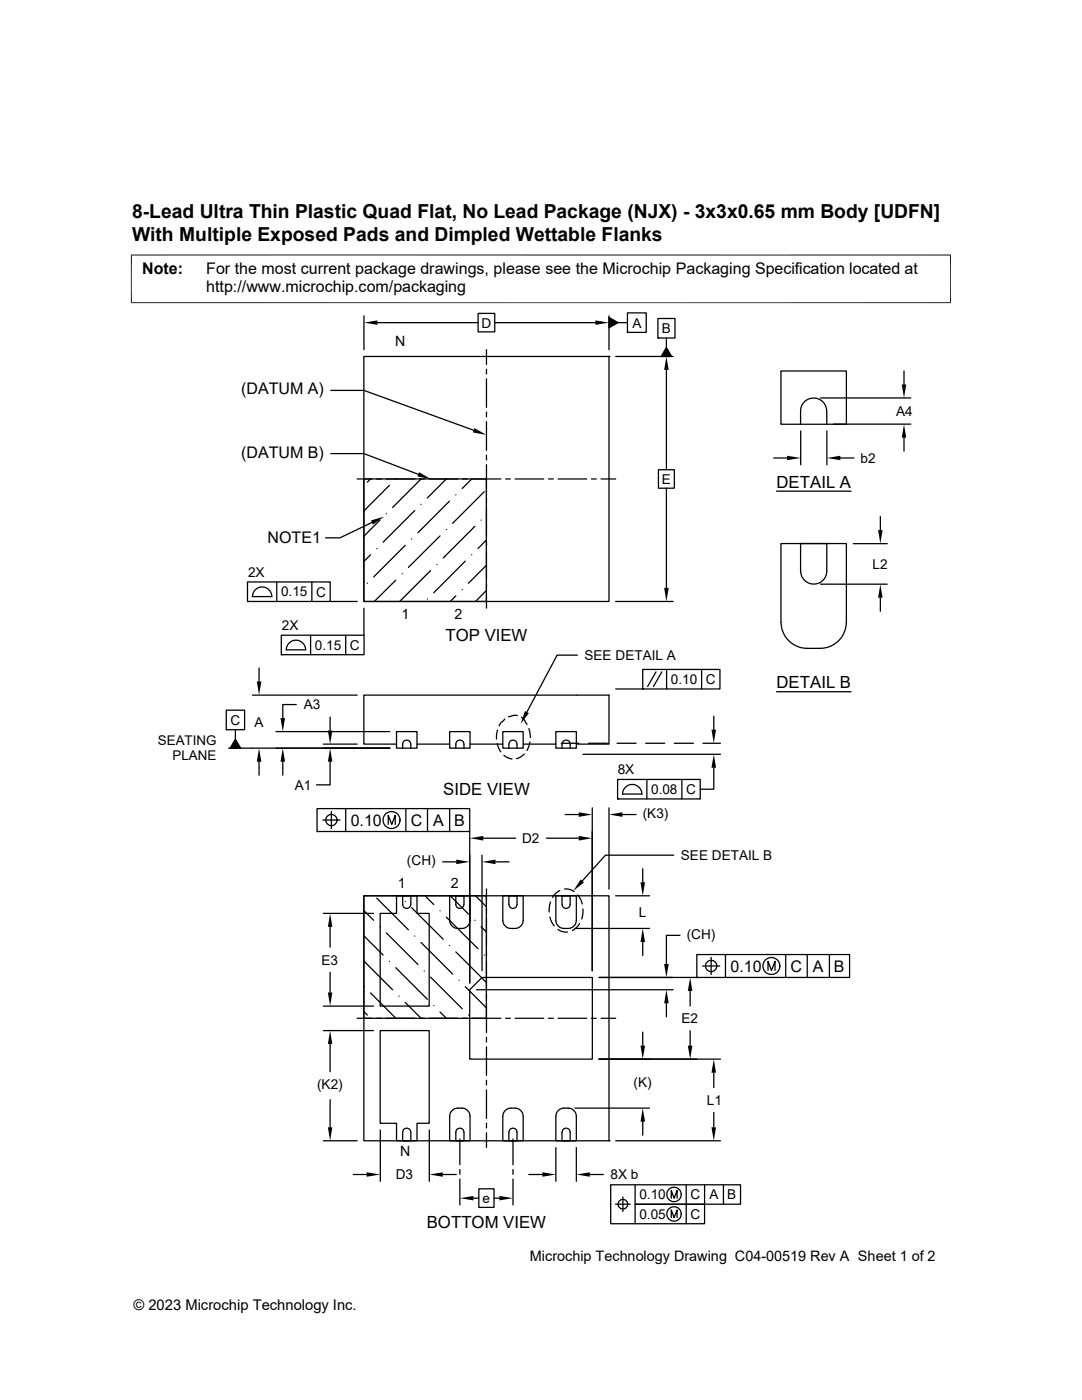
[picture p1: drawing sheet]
<svg xmlns="http://www.w3.org/2000/svg" width="216mm" height="279mm" viewBox="0 0 216 279" stroke-linecap="round" stroke-linejoin="round" font-family="sans-serif">
<g fill="none" stroke="#000" stroke-width=".25">
<path d="M66 77.9h6.6l21.9 8M72.6 71.1h48.9v48.9h-48.9zM72.6 63v6.8M75.3 64.4h20.1M95.4 62.5h3.3v3.7h-3.3zM97.1 69.8v2.9M97.1 73.7v.9M97.1 75.6v5.7M98.7 64.4h20.1M121.5 71.1h.1M121.5 63.4l1.8 1-1.8 1zM121.5 63v6.8"/>
<path d="M122.9 71.1h11.4M123.3 64.4h1.9M125.2 62.4h3.7v3.9h-3.7zM125.2 66.3h.1M131.3 63.6h3.4v3.9h-3.4zM131.3 67.5h.1M133 69.3l1 1.8h-2.1zM133 67.5v1.8M133 73.8v19.9M155.8 74h13.1v10.7h-13.1zM163.7 79.4h18M180.4 74v2.7"/>
<path d="M66 90.5h6.6l10.9 4.2M71.3 95.6h2.9M72.6 95.6h24.4v24.4h-24.4zM73.9 95.6l-.6 .6M75.2 95.6h.9M77.1 95.6h5.7M77.7 96.9l-5.1 5.1M79 95.6h.1M83.7 95.6h1M84 95.6l-5.7 5.7M85.6 95.6h5.8M89.1 95.6l-3.8 3.8"/>
<path d="M91 98.8h.1M92.3 95.6h1M94.1 95.6l-1.9 1.9M94.2 95.6h5.7M96.6 98.1l-6.3 6.3M97.1 82.3v.9M97.1 84.2v5.7M97.1 90.8v1M97.1 92.7v5.7M97.1 99.4v1M100.9 95.6h.9M102.8 95.6h5.7"/>
<path d="M109.5 95.6h.9M111.4 95.6h5.7M118 95.6h1M119.9 95.6h3M131.4 93.7h3.2v3.7h-3.2zM133 97.4v19.9M154.4 91.4h2.7M154.9 98h14.9M159.8 86v6.8M165 84.7v-2.7a2.6 2.6 0 0 0-2.7-2.6 2.6 2.6 0 0 0-2.6 2.6v2.7M165 86v6.8M166.3 84.6h15.4"/>
<path d="M167.7 91.4h2.7M180.4 87.4v2.6M49.4 116.1h16.5v3.9h-16.5zM50.4 119.1h3.9M50.4 119.1a1.93 1.93 0 0 1 1.9-2 1.93 1.93 0 0 1 1.9 2M55.2 116.1v3.9M62.2 116.1v3.9M73.3 116.4h.1M73.9 110.7l-1.3 1.4M74.2 104.3l-6.4 3h-2.8M75.2 109.5h.1M75.8 103.8l-3.2 3.2"/>
<path d="M77.1 102.5h.1M79 115.8l-4.3 4.2M80.2 114.5h.1M80.9 108.8l-6.4 6.3M82.1 107.6h.1M82.8 101.9l-6.3 6.3M84 100.6h.1M85.3 119.5h.1M85.9 113.9l-6.1 6.1M87.2 112.6h.1M87.8 107l-6.3 6.2M89.1 105.7h.1"/>
<path d="M89.7 100l-6.3 6.3M91 118.9l-1.2 1.1M92.2 117.7h.1M92.8 112l-6.2 6.3M94.1 110.7h.1M94.7 105.1l-6.3 6.3M96 103.8h.1M97 117.9l-2.1 2.1M97 107.8l-1.6 1.7M97 112.8l-3.5 3.6M97.1 101.3v5.7M97.1 108v.9"/>
<path d="M97.1 109.9v5.7M97.1 116.5v1M97.1 118.4v3M159.7 114v-5.5h5.3v5.5a2.6 2.6 0 0 1-2.6 2.6 2.6 2.6 0 0 1-2.6-2.6M163.7 116.6h13.3M170.3 108.5h6.7M175.7 103.1v2.7M175.7 119.3v2.7M49.4 120h.1M50.4 138.7h20.9M51.7 133.3v2.7M56.1 126.8h16.5v3.9h-16.5z"/>
<path d="M56.1 130.7h.1M61 129.7a1.93 1.93 0 0 0-1.9-1.9 1.93 1.93 0 0 0-2 1.9h3.9M62 126.8v3.9M65.9 120h5.4M69 126.8v3.9M72.6 121.4v5.4M115.2 130.7h-4l-6.1 11.4M122.9 137.5h5.3M122.9 120h11.4M128.2 133.6h15.5v3.9h-15.5zM128.2 137.5h.1M130.9 134.1l-1.7 2.9"/>
<path d="M132.1 134.1l-1.7 2.9M133 133.6v3.9M140 133.6v3.9M154.9 138h14.9M168.9 124.2v-15.7h-13.1l.1 15.7a5.2 5.2 0 0 0 5.2 5.2h2.6a5.2 5.2 0 0 0 5.2-5.2M45.1 141.7h3.7v3.9h-3.7zM45.1 145.6h.1M45.6 149.3h32.2M47 147.5l1 1.8h-2.1zM47 145.6v1.9M51.7 152v2.7M55.1 146h22.7"/>
<path d="M56.4 152v2.7M59.1 140.6h-2.7v2.7M64.5 148.5h6.8M65.9 152v4.6h-2.7M65.9 143.1v2.7M79.1 146h4.1v3.3h-4.1zM79.1 148.5h-6.5v-9.8h48.9v9.8h-6.5M80.3 149.3v-.8a.8 .8 0 0 1 .9-.8 .8 .8 0 0 1 .8 .8v.8M83.2 148.5h6.5M89.7 146h4.1v3.3h-4.1zM91 149.3v-.8a.8 .8 0 0 1 .8-.8 .8 .8 0 0 1 .8 .8v.8M93.8 148.5h6.5"/>
<path d="M99.2 148.4l.7 1.7M99.3 145.7l-.2 1.8M100.3 146h4.1v3.3h-4.1zM100.5 150.7l.7 .5 1 .3M100.7 143.5l-.6 .6-.5 .8M101.5 148.5v.8M101.6 148.5a.8 .8 0 0 1 .8-.8 .8 .8 0 0 1 .8 .8v.8M103.2 142.8h-.7l-1 .2M104.1 143.1l.4 .4 .7 1.1M104.4 148.5h6.5M104.6 150.5l-.9 .7-.6 .2M105.5 145.4l.3 1.8"/>
<path d="M105.7 148.1l-.5 1.7M110.9 146h4.1v3.3h-4.1zM112 148.3h3.5M112.1 149.3l.1-.8a.8 .8 0 0 1 .8-.8 .8 .8 0 0 1 .8 .8v.8M116.3 150.5h27.5M117.4 148.3h3.8M123.1 148.3h3.8M123.2 155.6h16.5v3.8h-16.5zM123.2 159.4h.1M124.8 157.1a1.91 1.91 0 0 1 2.1-.4 1.91 1.91 0 0 1 1.2 1.8h-3.9l.1-.6zM128.8 148.3h3.9M129.1 155.6v3.8"/>
<path d="M134.6 148.3h3.8M136.1 155.6v3.8M140.3 148.3h3.5M142.4 153.2v4.3h-2.7M142.4 142.9v2.7M63.3 161.4h30.4v4.5h-30.4zM63.3 165.9h.1M64.4 163.7h3.4M66.1 161.9v3.5M69 161.4v4.5M72.6 178.8h24.4v24.4h-24.4zM72.6 178.8h48.9v48.9h-48.9z"/>
<path d="M75.2 179.3l6.3 6.3M77.5 164.5v-1.8l.7 1.8 .7-1.8v1.8M79.1 178.8h4.1v3.5h2.4v18.5h-9.7v-18.5h3.2zM80.3 178.8h1.7v1.7a.8 .8 0 0 1-.8 .8 .8 .8 0 0 1-.9-.8zM80.9 179.9h.1M81 161.4v4.5M84.8 178.8l1.8 1.7M85.3 161.4v4.5M88.3 172h2.7M89.7 178.8h4.1v4.9a1.66 1.66 0 0 1-1.6 1.6h-.8a1.66 1.66 0 0 1-1.7-1.6zM89.7 161.4v4.5M89.8 178.8l3.7 3.6"/>
<path d="M91 178.8h1.6v1.7a.8 .8 0 0 1-.8 .8 .8 .8 0 0 1-.8-.8zM93.7 165.9v30.3M94.9 178.8l2.1 2.2M96.2 170.7v23M96.4 167.3h6.5M97.1 177.4v2.9M98.9 172h2.7M100.3 178.8h4.1v4.9a1.66 1.66 0 0 1-1.6 1.6h-.8a1.66 1.66 0 0 1-1.7-1.6zM109 167.3h6.5M110.9 178.8h4.1v4.9a1.66 1.66 0 0 1-1.6 1.6h-.9a1.66 1.66 0 0 1-1.6-1.6zM111.7 177.7l-.8 .6-.6 .8M112.1 178.8h1.7v1.7a.8 .8 0 0 1-.8 .8 .8 .8 0 0 1-.8-.8z"/>
<path d="M112.6 177.4l1.2 .1 .8 .4M112.8 162.6h2.7M115.3 178.6l.6 .9 .3 .9M118.2 161.2v32.5M121.5 161.2v16.2M122.9 178.8h6.7M124.2 162.6h2.7M128.2 173.4v2.7M134.5 170.7h-13.7l-4.6 5.1M64.5 182.3h10M65.9 185v4M65.9 194v4.1"/>
<path d="M72.6 181.7l1.9 2M72.6 191.8l5.7 5.7M72.6 186.8l3.9 3.8M72.7 196.9h.1M73.9 198.2l5.1 5M75.8 184.9h.1M77.1 186.2l6.3 6.3M77.7 191.9h.1M79 193.1l6.3 6.3M79.6 198.8h.1M82.1 181.1l6.3 6.4M82.8 186.8h.1"/>
<path d="M84 188.1l6.3 6.3M84.6 193.8h.1M85.9 195l6.3 6.3M87.8 181.8h.1M89.1 183l6.3 6.3M89.7 188.7h.1M91 190l6 6.1M91.6 195.6h.1M92.8 196.9l4.2 4.2M93.7 197.5l2.5-2.4h22v16.3h-24.5zM94.7 183.7h.1M95.1 197.5h39.2"/>
<path d="M96 184.9l1 1.1M96.6 190.6h.1M97.1 181.3v.9M97.1 183.2v5.7M97.1 189.9v.9M97.1 191.8v5.7M97.1 198.4v1M101.5 180.5v-1.7h1.7v1.7a.8 .8 0 0 1-.8 .8 .8 .8 0 0 1-.8-.8M109.7 183l.3 .9 .6 .9M109.8 180l-.2 2M111.3 185.5l.8 .4 1.1 .1M114.7 185.3h14.9"/>
<path d="M115.7 184.3l-.7 .8-.8 .6M116.3 181.4v.9l-.2 1.1M119.5 195.1h19.5M128.2 188v2.7M135.7 186.7h-2.7v5.7M137.7 197.8v2.9M139 190.5h30.5v4.6h-30.5zM139 195.1h.1M140.2 192.8h3.4M141.9 191.1v3.4M143 192.8a1.13 1.13 0 0 1-1.6 1 1.13 1.13 0 0 1-.3-1.9 1.13 1.13 0 0 1 1.9 .5v.4M144.8 190.5v4.6"/>
<path d="M153.2 193.7v-1.8l.7 1.8 .7-1.8v1.8M156.8 190.5v4.6M161.1 190.5v4.6M165.5 190.5v4.6M64.5 205.7h10M64.5 200.8h10M65.9 208.4v5.5M65.9 219.5v5.5M71.3 203.2h2.9M72.6 201.9l.7 .7M75.2 203.2h.9M75.9 205.7h9.7v18.5h-2.4v3.5h-4.1v-3.5h-3.2z"/>
<path d="M77.1 203.2h5.7M80.9 200.1l3.1 3.1M83.7 203.2h1M85.6 203.2h5.8M86.6 200.7h.1M87.8 202l1.3 1.2M92.3 203.2h1M93.5 202.6h.1M94.2 203.2h5.7M97.1 200.3v5.8M97.1 207v1M97.1 208.9v5.7"/>
<path d="M97.1 215.6v.9M97.1 217.5v5.7M100.9 203.2h.9M102.8 203.2h5.7M109.5 203.2h.9M111.4 203.2h5.7M118 203.2h1M119.9 203.2h3M128.2 206v2.7M133 200.2v2.7M137.7 205.7v3M142.4 214.1v2.9"/>
<path d="M143.8 211.4h-24.3M64.5 227.7h6.8M70.5 234.4h2.7M75.9 225.5v10.3M80.5 225.4a.81 .81 0 0 1 .9-.2 .81 .81 0 0 1 .6 .8v1.7h-1.7v-1.7zM85.7 225.5v10.3M88.3 234.4h2.8M90.2 221.6l.6-.4 1.4-.1a1.66 1.66 0 0 1 1.6 1.7v4.9h-4.1v-4.9l.2-.8zM91.1 225.4a.81 .81 0 0 1 .9-.2 .81 .81 0 0 1 .6 .8v1.7h-1.6v-1.7zM91.8 227.3v5.2M91.8 233.4v1M91.8 235.3v5.2"/>
<path d="M94.5 239.1h1M95.5 237.3h3.1v3.7h-3.1zM97.1 224.2v.9M97.1 226.1v2.9M98.6 239.1h1.1M100.8 221.6l.9-.4 1.1-.1a1.66 1.66 0 0 1 1.6 1.7v4.9h-4.1v-4.9l.2-.8zM101.5 226v1.7h1.7v-1.7a.8 .8 0 0 0-.8-.9 .8 .8 0 0 0-.8 .9M102.4 227.3v5.2M102.4 233.4v1M102.4 235.3v5.2M105.5 234.4h2.7M110.9 229v6.8"/>
<path d="M111.4 221.6l.9-.4 1.1-.1a1.66 1.66 0 0 1 1.6 1.7v4.9h-4.1v-4.9l.2-.8zM112.3 225.4a.81 .81 0 0 1 .9-.2 .81 .81 0 0 1 .6 .8v1.7h-1.7l.1-1.7zM114.7 221.1h14.9M115 229v6.8M117.7 234.4h2.7M121.5 227.7h.1M122.9 227.7h20.9M124.3 238.9v2.9M126.7 236.5v3.8h13.9v3.9h-18.7v-7.7h25.9v3.8h-21.1v3.9M128.2 223.9v2.6M133.9 239.1v-1.5l.6 1.5 .6-1.5v1.5M136.9 236.5v7.7"/>
<path d="M140.6 236.5v3.8M142.4 222v3M144.4 236.5v3.8M122.8 240.3h3M133.9 243v-1.5l.6 1.5 .6-1.5v1.5"/>
<circle cx="66.1" cy="163.7" r="1.12"/>
<circle cx="78.1" cy="163.7" r="1.69"/>
<circle cx="153.9" cy="192.8" r="1.69"/>
<circle cx="134.5" cy="238.4" r="1.44"/>
<circle cx="124.3" cy="240.3" r=".96"/>
<circle cx="134.5" cy="242.3" r="1.44"/>
</g>
<g fill="#000">
<path d="M72.6 64.4l2.7-.5v.9zM118.8 63.9l2.7 .5-2.7 .4zM121.5 63.4l1.8 1-1.8 1zM133 71.1l.4 2.7h-.9zM133 69.3l1 1.8h-2.1zM179.9 76.7h.9l-.4 2.7zM83.6 94.2l2.4 1.4-2.7-.5zM94.7 85.4l2.4 1.4-2.7-.5zM157.1 91l2.7 .4-2.7 .4zM165 91.4l2.7-.4v.8zM180.4 84.6l.4 2.8h-.9zM74 103.9l2.7-.8-2.3 1.6z"/>
<path d="M132.5 117.3h.9l-.4 2.7zM175.7 116.6l.4 2.7h-.9zM175.2 105.8h.9l-.4 2.7zM51.2 136h1l-.5 2.7zM47 147.5l1 1.8h-2.1zM51.7 149.3l.5 2.7h-1zM56.4 149.3l.5 2.7h-.9zM56 143.3h.9l-.5 2.7zM65.4 145.8h.9l-.4 2.7zM65.9 149.3l.4 2.7h-.9zM104.8 141.9l.7 .4-1.6 2.2zM142 145.6h.9l-.5 2.7z"/>
<path d="M142.4 150.5l.5 2.7h-.9zM91 171.6l2.7 .4-2.7 .5zM93.7 167.3l2.7-.5v.9zM96.2 172l2.7-.4v.9zM115.5 166.8l2.7 .5-2.7 .4zM115.5 162.1l2.7 .5-2.7 .4zM115.9 175.5l.6 .6-2.1 1.7zM121.5 162.6l2.7-.5v.9zM127.8 176.1h.9l-.5 2.7zM65.9 182.3l.4 2.7h-.9zM65.4 198.1h.9l-.4 2.7zM128.2 185.3l.5 2.7h-.9z"/>
<path d="M132.5 192.4h.9l-.4 2.7zM137.7 195.1l.5 2.7h-1zM65.9 205.7l.4 2.7h-.9zM127.8 208.7h.9l-.5 2.7zM133 197.5l.4 2.7h-.9zM137.2 208.7h1l-.5 2.7zM142.4 211.4l.5 2.7h-.9zM65.4 225h.9l-.4 2.7zM73.2 234l2.7 .4-2.7 .4zM85.7 234.4l2.6-.4v.8zM91.8 239.1l2.7-.4v.9zM99.7 238.7l2.7 .4-2.7 .5z"/>
<path d="M108.2 234l2.7 .4-2.7 .4zM115 234.4l2.7-.4v.8zM128.2 221.1l.5 2.8h-.9zM142 225h.9l-.5 2.7z"/>
</g>
<path d="M26.1 50.9h163.7M26.2 50.8v9.7M189.7 50.8v9.7M26.1 60.4h163.7" fill="none" stroke="#000" stroke-width=".2"/>
<g font-size="3.9">
<text x="26.4" y="43.5">8-Lead Ultra Thin Plastic Quad Flat, No Lead Package (NJX) - 3x3x0.65 mm Body [UDFN]</text>
<text x="26.4" y="48.1">With Multiple Exposed Pads and Dimpled Wettable Flanks</text>
</g>
<g font-size="3.3">
<text x="154.9" y="97.3">DETAIL A</text>
<text x="88.9" y="128">TOP VIEW</text>
<text x="154.9" y="137.4">DETAIL B</text>
<text x="88.4" y="158.6">SIDE VIEW</text>
<text x="85.2" y="245">BOTTOM VIEW</text>
</g>
<g font-size="3.2">
<text x="28.4" y="54.7">Note:</text>
<text x="41.1" y="58.3">http://www.microchip.com/packaging</text>
<text x="41.1" y="54.7">For the most current package drawings, please see the Microchip Packaging Specification located at</text>
<text x="48.1" y="78.7">(DATUM A)</text>
<text x="48.1" y="91.3">(DATUM B)</text>
<text x="53.4" y="108.5">NOTE1</text>
<text x="70" y="164.8">0.10</text>
<text x="82" y="164.8">C</text>
<text x="86.4" y="164.8">A</text>
<text x="90.6" y="164.8">B</text>
<text x="145.8" y="193.9">0.10</text>
<text x="157.8" y="193.9">C</text>
<text x="162.2" y="193.9">A</text>
<text x="166.4" y="193.9">B</text>
</g>
<g font-size="2.9">
<text x="105.7" y="251.7">Microchip Technology Drawing C04-00519 Rev A Sheet 1 of 2</text>
<text x="26.6" y="261.3">© 2023 Microchip Technology Inc.</text>
</g>
<g font-size="2.8">
<text x="78.8" y="69">N</text>
<text x="80.1" y="123.5">1</text>
<text x="90.7" y="123.5">2</text>
<text x="79.4" y="177.2">1</text>
<text x="90" y="177.2">2</text>
<text x="79.9" y="230.6">N</text>
</g>
<g font-size="2.7">
<text x="96.1" y="65.4">D</text>
<text x="126.2" y="65.4">A</text>
<text x="132" y="66.5">B</text>
<text x="178.8" y="83">A4</text>
<text x="171.7" y="92.4">b2</text>
<text x="132" y="96.6">E</text>
<text x="174.1" y="113.5">L2</text>
<text x="49.5" y="115.2">2X</text>
<text x="56.1" y="119">0.15</text>
<text x="63.1" y="119.1">C</text>
<text x="56.3" y="125.8">2X</text>
<text x="62.8" y="129.7">0.15</text>
<text x="69.8" y="129.7">C</text>
<text x="116.6" y="131.7">SEE DETAIL A</text>
<text x="133.9" y="136.5">0.10</text>
<text x="140.8" y="136.5">C</text>
<text x="60.6" y="141.6">A3</text>
<text x="31.5" y="148.6">SEATING</text>
<text x="46" y="144.7">C</text>
<text x="50.8" y="145">A</text>
<text x="34.4" y="151.8">PLANE</text>
<text x="123.3" y="154.5">8X</text>
<text x="58.8" y="157.6">A1</text>
<text x="129.9" y="158.5">0.08</text>
<text x="136.9" y="158.5">C</text>
<text x="128.2" y="163.3">(K3)</text>
<text x="81.2" y="172.7">(CH)</text>
<text x="104.2" y="168.3">D2</text>
<text x="135.8" y="171.6">SEE DETAIL B</text>
<text x="127.4" y="183">L</text>
<text x="137" y="187.3">(CH)</text>
<text x="64.2" y="192.5">E3</text>
<text x="136" y="204.2">E2</text>
<text x="63.3" y="217.4">(K2)</text>
<text x="126.4" y="217">(K)</text>
<text x="141.1" y="220.5">L1</text>
<text x="79" y="235.4">D3</text>
<text x="121.8" y="235.4">8X b</text>
<text x="127.6" y="239.4">0.10</text>
<text x="137.8" y="239.4">C</text>
<text x="141.6" y="239.4">A</text>
<text x="145.1" y="239.4">B</text>
<text x="96.3" y="240.1">e</text>
<text x="127.6" y="243.2">0.05</text>
<text x="137.8" y="243.2">C</text>
</g>
</svg>
